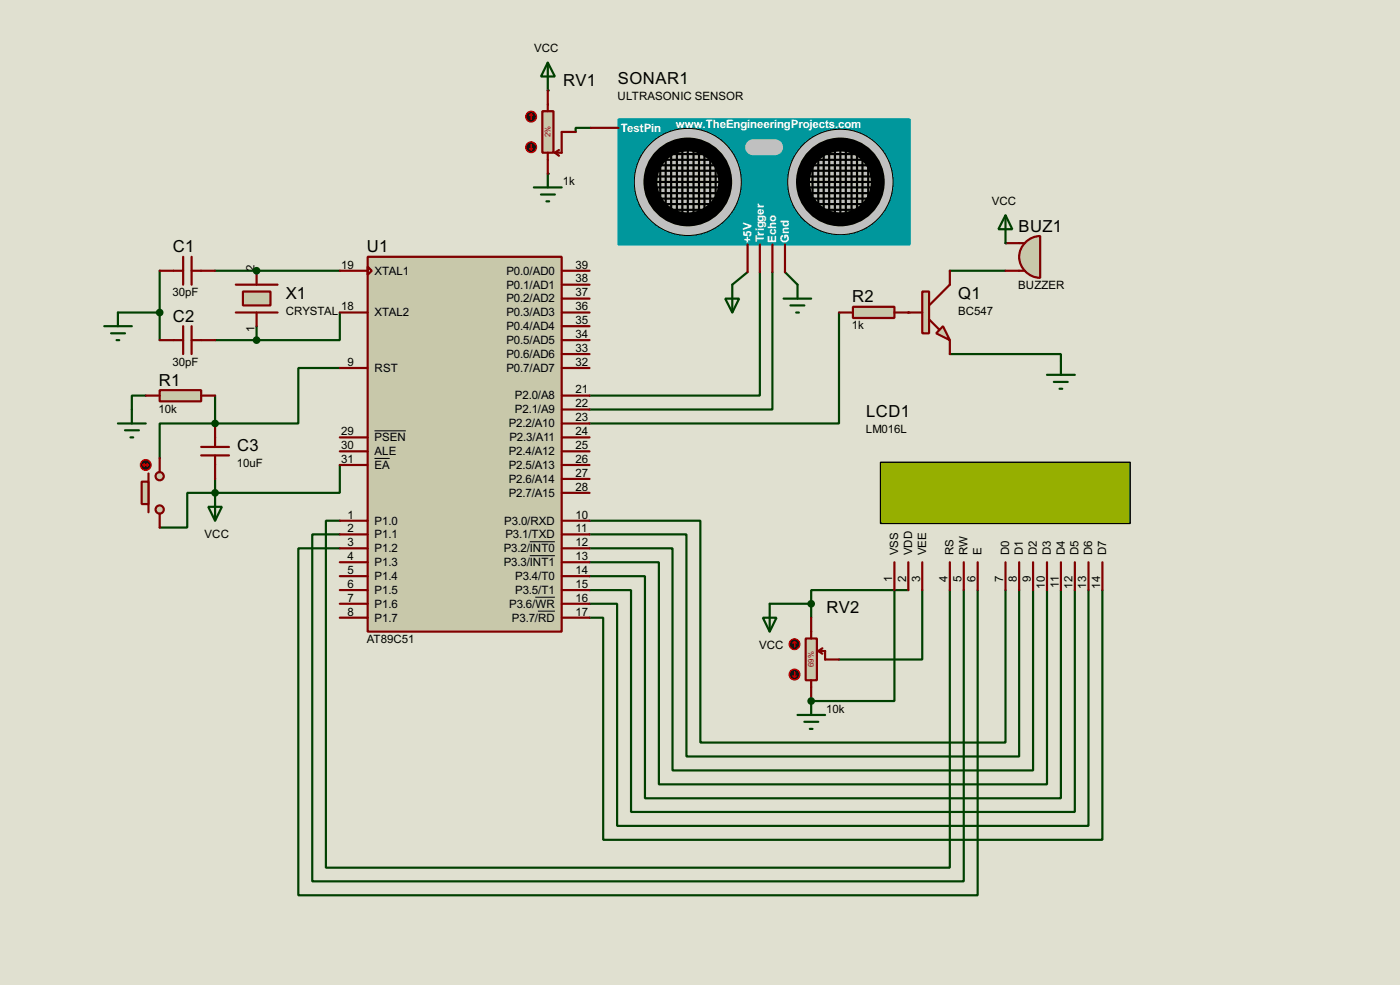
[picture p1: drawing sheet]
<svg xmlns="http://www.w3.org/2000/svg" width="256mm" height="180mm" viewBox="0 0 256 180" stroke-linecap="round" stroke-linejoin="round" font-family="sans-serif">
<path d="M0 0h256.5v180.3h-256.5z" fill="#e0e0d0"/>
<circle cx="47" cy="49.6" r=".2" fill="#004000"/>
<path d="M21.6 57.2h7.7M29.3 49.6v12.7M39.4 49.6h7.6M47 59.7v2.6h-7.6M137 49.8l-2.8 2.3" fill="none" stroke="#004000" stroke-width=".4"/>
<g fill="#004000">
<circle cx="100.4" cy="31.8" r=".2"/>
<circle cx="100.4" cy="16.6" r=".2"/>
</g>
<g fill="none" stroke="#004000" stroke-width=".4">
<path d="M108.3 23.4h-2.8v.8M47 49.6h15.3M62.3 57.2v5.1h-15.3M139.2 49.8v22.6h-31.2M141.5 49.8v25.2h-33.5M62.3 97.8h-5.1v63.5h119.4v-53.3M62.3 95.3h-2.6v63.5h114.3v-50.8M108 97.8h17.8v40.7h60.9v-30.5M108 95.3h20.3v40.6h55.9v-27.9M62.3 100.4h-7.6v63.5h124.4v-55.9M108 108h7.6v40.6h81.3v-40.6M108 105.5h10.2v40.6h76.2v-38.1"/>
<path d="M108 102.9h12.7v40.7h71.1v-35.6M108 100.4h15.2v40.6h66.1v-33M141 110.5h7.6M148.6 110.5v2.6M166.4 108h-17.8v2.5M169 108v12.7h-15.3M199.4 108v43.2h-86.3v-40.7h-5.1M202 108v45.7h-91.5v-40.6h-2.5"/>
</g>
<circle cx="148.6" cy="128.3" r=".2" fill="#004000"/>
<path d="M163.9 108v20.3h-15.3" fill="none" stroke="#004000" stroke-width=".4"/>
<circle cx="148.6" cy="128.3" r=".2" fill="#004000"/>
<path d="M143.8 49.8l2.3 2.3M153.7 57.2v20.3h-45.7M174 64.8h20.4v1.3" fill="none" stroke="#004000" stroke-width=".4"/>
<circle cx="166.4" cy="57.2" r=".2" fill="#004000"/>
<path d="M174 49.6h10.2" fill="none" stroke="#004000" stroke-width=".4"/>
<circle cx="184.2" cy="44.5" r=".2" fill="#004000"/>
<path d="M62.3 67.4h-7.6v10.1h-15.3" fill="none" stroke="#004000" stroke-width=".4"/>
<circle cx="39.4" cy="77.5" r=".2" fill="#004000"/>
<path d="M62.3 85.1v5.1h-22.9v-2.5" fill="none" stroke="#004000" stroke-width=".4"/>
<circle cx="39.4" cy="90.2" r=".2" fill="#004000"/>
<path d="M26.7 72.4h-2.5v2.6M39.4 72.4v5.1h-10.1v6.4M39.4 90.2h-5.1v6.4h-5" fill="none" stroke="#004000" stroke-width=".4"/>
<path d="M43.2 57.2h7.7M43.2 52.1h7.7" fill="none" stroke="#800000" stroke-width=".4"/>
<path d="M44.5 53.4h5.1v2.5h-5.1z" fill="#c8c8aa" stroke="#800000" stroke-width=".4"/>
<g fill="none" stroke="#800000" stroke-width=".4">
<path d="M29.3 49.6h4.3M33.6 47v5.1M33.6 59.7v5.1M35.1 47v5.1M35.1 59.7v5.1M35.1 49.6h4.3M47 49.6v2.5M47 57.2v2.5M29.3 62.3h4.3M35.1 62.3h4.3M39.4 77.5v4.3M36.9 83.4h5.1"/>
<path d="M36.9 81.8h5.1M39.4 83.4v4.3"/>
</g>
<g fill="#004000" stroke="#004000" stroke-width=".4">
<circle cx="47" cy="49.6" r=".5"/>
<circle cx="47" cy="62.3" r=".5"/>
<circle cx="29.2" cy="57.2" r=".5"/>
</g>
<path d="M19.1 59.7h5.1M21.6 57.2v2.5M20.4 61h2.5M21.4 62.3h.5" fill="none" stroke="#004000" stroke-width=".4"/>
<path d="M113.3 21.9h53.4v22.9h-53.4z" fill="#00979c" stroke="#00979c" stroke-width=".4"/>
<g fill="#c0c0c0" stroke="#000" stroke-width=".18">
<circle cx="153.9" cy="33.3" r="9.7"/>
<circle cx="126" cy="33.3" r="9.8"/>
</g>
<g fill="#c0c0c0" stroke="#000" stroke-width="2.6">
<circle cx="153.9" cy="33.3" r="6.9"/>
<circle cx="126" cy="33.3" r="6.9"/>
</g>
<g fill="none" stroke="#000" stroke-width=".4">
<path d="M118.9 34.3h13M119.4 32.3h12.7M119.4 31.3h12.5M119.4 35.4h12.2M119.7 33.3h12.2M119.9 30.3h11.7M119.9 29.3h11M119.9 36.4h11.5M120.2 37.4h10.9M120.2 38.4h10.4M121 30v6.6M121.2 28.2h8.6"/>
<path d="M122 28.5v9.4M123 28.2v10.5M124 27.5v11.7M125 27.5v11.9M126 27.5v12.4M127.1 27.5v12.4M128.1 27v12.7M129.1 28v11.7M130.1 29.3v9.6M131.1 30.3v6.6M147.4 31.3h12.2M147.9 33.3h12.7"/>
<path d="M147.9 32.3h12.4M147.9 34.3h12.4M148.1 30.3h11.5M148.1 29.3h10.5M148.1 35.4h11.7M148.6 36.4h11.5M148.9 30v5.9M149.2 37.4h9.6M149.7 28.2h8.1M149.9 38.4h7.6M149.9 28.5v9.4M150.9 28v10.7"/>
<path d="M151.9 27.2v12M153 27.2v12.2M154 27.2v12.2M155 27.2v12.2M156 27.5v11.7M157 28v10.7M158 29.3v8.6M159.1 29.8v7.1"/>
</g>
<g fill="#c0c0c0" stroke="#c0c0c0" stroke-width=".4">
<circle cx="137.9" cy="27" r="1.25"/>
<circle cx="142" cy="27" r="1.25"/>
</g>
<path d="M138 25.7h4v2.5h-4z" fill="#c0c0c0" stroke="#c0c0c0" stroke-width=".4"/>
<path d="M108.3 23.4h5M137 44.8v5M139.2 44.8v5M141.5 44.8v5M143.8 44.8v5" fill="none" stroke="#800000" stroke-width=".4"/>
<path d="M100.4 11.5l1.3 2.5h-2.6zM100.4 11.5v5.1M97.8 34.3h5.1M99.1 35.6h2.6M100.1 36.9h.5M100.4 31.8v2.5M132.9 54.7h2.5l-1.2 2.5zM134.2 52.1v5.1" fill="none" stroke="#004000" stroke-width=".4"/>
<path d="M99.4 20.4h2v7.6h-2z" fill="#c8c8aa" stroke="#800000" stroke-width=".4"/>
<path d="M100.4 16.6v3.8M100.4 28v3.8M101.7 28l.7 .5M102.4 27.5l-.7 .5M105.5 24.2h-2.6v3.8h-1.2" fill="none" stroke="#800000" stroke-width=".4"/>
<circle cx="97.3" cy="21.4" r="1" fill="#400000" stroke="#f00" stroke-width=".2"/>
<path d="M97.3 20.9l-.2 .2M97.3 20.9l.3 .2M97.3 20.9v1" fill="none" stroke="#f00" stroke-width=".2"/>
<circle cx="97.3" cy="27" r="1" fill="#400000" stroke="#f00" stroke-width=".2"/>
<path d="M97.1 27.2l.2 .3M97.3 26.5v1M97.6 27.2l-.3 .3" fill="none" stroke="#f00" stroke-width=".2"/>
<path d="M191.8 68.6h5.1M193.1 69.9h2.5M194.1 71.2h.5M194.4 66.1v2.5" fill="none" stroke="#004000" stroke-width=".4"/>
<path d="M67.4 47h35.5v68.6h-35.5z" fill="#c8c8aa" stroke="#800000" stroke-width=".4"/>
<g fill="none" stroke="#800000" stroke-width=".4">
<path d="M62.3 57.2h5.1M62.3 49.6h5.1M67.4 48.8l.7 .8-.7 .7zM102.9 57.2h5.1M102.9 49.6h5.1M102.9 52.1h5.1M102.9 54.7h5.1M102.9 59.7h5.1M62.3 67.4h5.1M102.9 67.4h5.1M102.9 62.3h5.1M102.9 64.8h5.1"/>
<path d="M102.9 72.4h5.1M102.9 75h5.1M102.9 77.5h5.1M62.3 82.6h5.1M62.3 85.1h5.1M62.3 80.1h5.1M62.3 95.3h5.1M62.3 97.8h5.1M102.9 82.6h5.1M102.9 85.1h5.1M102.9 80.1h5.1M102.9 95.3h5.1"/>
<path d="M102.9 97.8h5.1M102.9 90.2h5.1M102.9 87.7h5.1M62.3 100.4h5.1M62.3 102.9h5.1M62.3 105.5h5.1M62.3 108h5.1M62.3 110.5h5.1M62.3 113.1h5.1M102.9 100.4h5.1M102.9 102.9h5.1M102.9 105.5h5.1"/>
<path d="M102.9 108h5.1M102.9 110.5h5.1M102.9 113.1h5.1"/>
</g>
<path d="M68.6 78.9h5.8M68.6 83.9h2.8M97.1 99.2h4.6M97.1 101.7h4.6M98.1 109.3h3.6M98.6 111.9h3.1" fill="none" stroke="#000" stroke-width=".18"/>
<path d="M147.6 116.9h2.1v7.6h-2.1z" fill="#c8c8aa" stroke="#800000" stroke-width=".4"/>
<path d="M148.6 113.1v3.8M149.9 119.2l.8 .5M149.9 119.2h1.3v1.5h2.5M150.7 118.7l-.8 .5M148.6 124.5v3.8" fill="none" stroke="#800000" stroke-width=".4"/>
<circle cx="145.5" cy="117.9" r="1" fill="#400000" stroke="#f00" stroke-width=".2"/>
<path d="M145.6 117.4l-.3 .3M145.6 117.4l.3 .3M145.6 117.4v1" fill="none" stroke="#f00" stroke-width=".2"/>
<circle cx="145.5" cy="123.5" r="1" fill="#400000" stroke="#f00" stroke-width=".2"/>
<path d="M145.3 123.8l.3 .2M145.6 123v1M145.9 123.8l-.3 .2" fill="none" stroke="#f00" stroke-width=".2"/>
<path d="M161.3 84.6h45.8v11.2h-45.8z" fill="#96af00" stroke="#000" stroke-width=".25"/>
<g fill="none" stroke="#800000" stroke-width=".4">
<path d="M163.9 102.9v5.1M166.4 102.9v5.1M169 102.9v5.1M174 102.9v5.1M176.6 102.9v5.1M179.1 102.9v5.1M184.2 102.9v5.1M186.7 102.9v5.1M189.3 102.9v5.1M191.8 102.9v5.1M194.4 102.9v5.1M196.9 102.9v5.1"/>
<path d="M199.4 102.9v5.1M202 102.9v5.1"/>
</g>
<path d="M143.6 54.7h5M144.8 55.9h2.6M145.9 57.2h.5M146.1 52.1v2.6M38.2 92.8h2.5l-1.3 2.5zM39.4 90.2v5.1M139.8 113.1h2.5l-1.3 2.5zM141 110.5v5.1M146.1 130.9h5.1M147.4 132.1h2.5M148.4 133.4h.5M148.6 128.3v2.6" fill="none" stroke="#004000" stroke-width=".4"/>
<g fill="#004000" stroke="#004000" stroke-width=".4">
<circle cx="148.6" cy="110.5" r=".5"/>
<circle cx="148.6" cy="128.3" r=".5"/>
</g>
<path d="M172.8 59.7l1.2 2.6-2.5-1.3z" fill="#c8c8aa" stroke="#800000" stroke-width=".4"/>
<path d="M169 53.4h1.2v7.6h-1.2z" fill="#c8c8aa" stroke="#800000" stroke-width=".4"/>
<path d="M166.4 57.2h2.6M170.2 58.5l1.8 1.8M174 49.6v2.5l-3.8 3.8M174 62.3v2.5" fill="none" stroke="#800000" stroke-width=".4"/>
<path d="M156.3 56.2h7.6v2h-7.6z" fill="#c8c8aa" stroke="#800000" stroke-width=".4"/>
<path d="M153.7 57.2h2.6M163.9 57.2h2.5" fill="none" stroke="#800000" stroke-width=".4"/>
<path d="M187.9 44.4a3.9 3.9 0 0 1 2.7-1.2v7.7a3.8 3.8 0 0 1-3.6-2.4 3.8 3.8 0 0 1 .9-4.1z" fill-rule="evenodd" fill="#c8c8aa" stroke="#800000" stroke-width=".4"/>
<path d="M184.2 49.6h3.6M184.2 44.5h3.6" fill="none" stroke="#800000" stroke-width=".4"/>
<path d="M184.2 39.4l1.3 2.6h-2.6zM184.2 39.4v5.1" fill="none" stroke="#004000" stroke-width=".4"/>
<g fill="#004000" stroke="#004000" stroke-width=".4">
<circle cx="39.4" cy="77.5" r=".5"/>
<circle cx="39.4" cy="90.2" r=".5"/>
</g>
<path d="M29.3 71.4h7.6v2.1h-7.6z" fill="#c8c8aa" stroke="#800000" stroke-width=".4"/>
<path d="M26.7 72.4h2.6M36.9 72.4h2.5" fill="none" stroke="#800000" stroke-width=".4"/>
<path d="M21.6 77.5h5.1M22.9 78.8h2.6M24.2 75v2.5M23.9 80.1h.5" fill="none" stroke="#004000" stroke-width=".4"/>
<g fill="#c8c8aa" stroke="#800000" stroke-width=".4">
<circle cx="29.2" cy="87.2" r=".75"/>
<circle cx="29.2" cy="93.3" r=".75"/>
</g>
<path d="M27.2 86.7v7.1" fill="none" stroke="#800000" stroke-width=".4"/>
<path d="M26 88.2h1.2v4.1h-1.2z" fill="#c8c8aa" stroke="#800000" stroke-width=".4"/>
<path d="M29.3 83.9v2.5M29.3 94v2.6" fill="none" stroke="#800000" stroke-width=".4"/>
<circle cx="26.7" cy="85.1" r="1" fill="#400000" stroke="#f00" stroke-width=".2"/>
<path d="M26.2 85.1h1M26.2 85.1l.3 .3M26.5 84.9l-.3 .2M27 84.9l.2 .2M27.2 85.1l-.2 .3" fill="none" stroke="#f00" stroke-width=".2"/>
<g font-size="3.4">
<text x="103.2" y="15.7">RV1</text>
<text x="113.2" y="15.3">SONAR1</text>
<text x="31.7" y="46.2">C1</text>
<text x="67.2" y="46.2">U1</text>
<text x="186.6" y="42.4">BUZ1</text>
<text x="31.7" y="58.9">C2</text>
<text x="52.4" y="54.7">X1</text>
<text x="156.1" y="55.4">R2</text>
<text x="175.6" y="54.7">Q1</text>
<text x="29.1" y="70.6">R1</text>
<text x="158.7" y="76.2">LCD1</text>
<text x="43.5" y="82.6">C3</text>
<text x="151.4" y="112.3">RV2</text>
</g>
<g font-size="2.4">
<text x="97.8" y="9.6">VCC</text>
<text x="113.1" y="18.3">ULTRASONIC SENSOR</text>
<text x="103.1" y="33.9">1k</text>
<text x="181.7" y="37.6">VCC</text>
<text x="46.6" y="49.6" transform="rotate(-90 46.6 49.6)">2</text>
<text x="62.5" y="49.2">19</text>
<text x="68.6" y="50.3">XTAL1</text>
<text x="92.8" y="50.3">P0.0/AD0</text>
<text x="92.8" y="52.8">P0.1/AD1</text>
<text x="105.5" y="49.2">39</text>
<text x="105.5" y="51.7">38</text>
<text x="186.5" y="52.9">BUZZER</text>
<text x="31.6" y="54.2">30pF</text>
<text x="52.3" y="57.6">CRYSTAL</text>
<text x="62.5" y="56.8">18</text>
<text x="68.6" y="57.9">XTAL2</text>
<text x="92.8" y="55.4">P0.2/AD2</text>
<text x="92.8" y="57.9">P0.3/AD3</text>
<text x="105.5" y="54.3">37</text>
<text x="105.5" y="56.8">36</text>
<text x="105.5" y="59.3">35</text>
<text x="175.5" y="57.6">BC547</text>
<text x="46.6" y="60.9" transform="rotate(-90 46.6 60.9)">1</text>
<text x="92.8" y="60.4">P0.4/AD4</text>
<text x="92.8" y="63">P0.5/AD5</text>
<text x="92.8" y="65.5">P0.6/AD6</text>
<text x="105.5" y="61.9">34</text>
<text x="105.5" y="64.4">33</text>
<text x="156.1" y="60.3">1k</text>
<text x="31.6" y="66.9">30pF</text>
<text x="63.7" y="67">9</text>
<text x="68.6" y="68.1">RST</text>
<text x="92.8" y="68.1">P0.7/AD7</text>
<text x="105.5" y="67">32</text>
<text x="105.5" y="72">21</text>
<text x="29.1" y="75.5">10k</text>
<text x="94.3" y="73.1">P2.0/A8</text>
<text x="94.3" y="75.7">P2.1/A9</text>
<text x="105.5" y="74.6">22</text>
<text x="105.5" y="77.1">23</text>
<text x="62.5" y="82.2">30</text>
<text x="62.5" y="79.7">29</text>
<text x="68.6" y="83.3">ALE</text>
<text x="68.6" y="80.8">PSEN</text>
<text x="93.2" y="78.2">P2.2/A10</text>
<text x="93.2" y="83.3">P2.4/A12</text>
<text x="93.3" y="80.8">P2.3/A11</text>
<text x="105.5" y="79.7">24</text>
<text x="105.5" y="82.2">25</text>
<text x="158.6" y="79.2">LM016L</text>
<text x="43.4" y="85.6">10uF</text>
<text x="62.5" y="84.7">31</text>
<text x="68.6" y="85.8">EA</text>
<text x="93.2" y="85.8">P2.5/A13</text>
<text x="93.2" y="88.4">P2.6/A14</text>
<text x="105.5" y="89.8">28</text>
<text x="105.5" y="84.7">26</text>
<text x="105.5" y="87.3">27</text>
<text x="63.7" y="94.9">1</text>
<text x="93.2" y="90.9">P2.7/A15</text>
<text x="105.5" y="94.9">10</text>
<text x="37.5" y="98.5">VCC</text>
<text x="63.7" y="97.4">2</text>
<text x="63.7" y="100">3</text>
<text x="68.6" y="96">P1.0</text>
<text x="68.6" y="98.5">P1.1</text>
<text x="68.6" y="101.1">P1.2</text>
<text x="92.3" y="101.1">P3.2/INT0</text>
<text x="92.4" y="96">P3.0/RXD</text>
<text x="92.6" y="98.5">P3.1/TXD</text>
<text x="105.5" y="97.4">11</text>
<text x="105.5" y="100">12</text>
<text x="164.6" y="101.6" transform="rotate(-90 164.6 101.6)">VSS</text>
<text x="167.1" y="101.6" transform="rotate(-90 167.1 101.6)">VDD</text>
<text x="169.7" y="101.6" transform="rotate(-90 169.7 101.6)">VEE</text>
<text x="174.7" y="101.6" transform="rotate(-90 174.7 101.6)">RS</text>
<text x="177.3" y="101.6" transform="rotate(-90 177.3 101.6)">RW</text>
<text x="179.8" y="101.6" transform="rotate(-90 179.8 101.6)">E</text>
<text x="184.9" y="101.6" transform="rotate(-90 184.9 101.6)">D0</text>
<text x="187.4" y="101.6" transform="rotate(-90 187.4 101.6)">D1</text>
<text x="190" y="101.6" transform="rotate(-90 190 101.6)">D2</text>
<text x="192.5" y="101.6" transform="rotate(-90 192.5 101.6)">D3</text>
<text x="195.1" y="101.6" transform="rotate(-90 195.1 101.6)">D4</text>
<text x="197.6" y="101.6" transform="rotate(-90 197.6 101.6)">D5</text>
<text x="200.1" y="101.6" transform="rotate(-90 200.1 101.6)">D6</text>
<text x="202.7" y="101.6" transform="rotate(-90 202.7 101.6)">D7</text>
<text x="63.7" y="102.5">4</text>
<text x="63.7" y="105.1">5</text>
<text x="63.7" y="107.6">6</text>
<text x="68.6" y="103.6">P1.3</text>
<text x="68.6" y="106.2">P1.4</text>
<text x="92.3" y="103.6">P3.3/INT1</text>
<text x="94.4" y="106.2">P3.4/T0</text>
<text x="105.5" y="102.5">13</text>
<text x="105.5" y="105.1">14</text>
<text x="105.5" y="107.6">15</text>
<text x="163.5" y="106.6" transform="rotate(-90 163.5 106.6)">1</text>
<text x="166" y="106.6" transform="rotate(-90 166 106.6)">2</text>
<text x="168.6" y="106.6" transform="rotate(-90 168.6 106.6)">3</text>
<text x="173.6" y="106.6" transform="rotate(-90 173.6 106.6)">4</text>
<text x="176.2" y="106.6" transform="rotate(-90 176.2 106.6)">5</text>
<text x="178.7" y="106.6" transform="rotate(-90 178.7 106.6)">6</text>
<text x="183.8" y="106.6" transform="rotate(-90 183.8 106.6)">7</text>
<text x="186.3" y="106.6" transform="rotate(-90 186.3 106.6)">8</text>
<text x="188.9" y="106.6" transform="rotate(-90 188.9 106.6)">9</text>
<text x="191.4" y="107.8" transform="rotate(-90 191.4 107.8)">10</text>
<text x="194" y="107.6" transform="rotate(-90 194 107.6)">11</text>
<text x="196.5" y="107.8" transform="rotate(-90 196.5 107.8)">12</text>
<text x="199" y="107.7" transform="rotate(-90 199 107.7)">13</text>
<text x="201.6" y="107.7" transform="rotate(-90 201.6 107.7)">14</text>
<text x="63.7" y="110.1">7</text>
<text x="63.7" y="112.7">8</text>
<text x="68.6" y="108.7">P1.5</text>
<text x="68.6" y="111.2">P1.6</text>
<text x="68.6" y="113.8">P1.7</text>
<text x="93.3" y="111.2">P3.6/WR</text>
<text x="93.8" y="113.8">P3.7/RD</text>
<text x="94.4" y="108.7">P3.5/T1</text>
<text x="105.5" y="112.7">17</text>
<text x="105.5" y="110.1">16</text>
<text x="67.2" y="117.7">AT89C51</text>
<text x="139.1" y="118.9">VCC</text>
<text x="151.4" y="130.4">10k</text>
</g>
<g font-size="2.4" fill="#fff">
<text x="123.8" y="23.3">www.TheEngineeringProjects.com</text>
<text x="113.7" y="24.1">TestPin</text>
<text x="137.7" y="44.6" transform="rotate(-90 137.7 44.6)">+5V</text>
<text x="139.9" y="44.4" transform="rotate(-90 139.9 44.4)">Trigger</text>
<text x="142.2" y="44.4" transform="rotate(-90 142.2 44.4)">Echo</text>
<text x="144.5" y="44.5" transform="rotate(-90 144.5 44.5)">Gnd</text>
</g>
<g font-size="1.6" fill="#c00000">
<text x="100.9" y="25.2" transform="rotate(-90 100.9 25.2)">2%</text>
<text x="149.1" y="122.1" transform="rotate(-90 149.1 122.1)">69%</text>
</g>
</svg>
